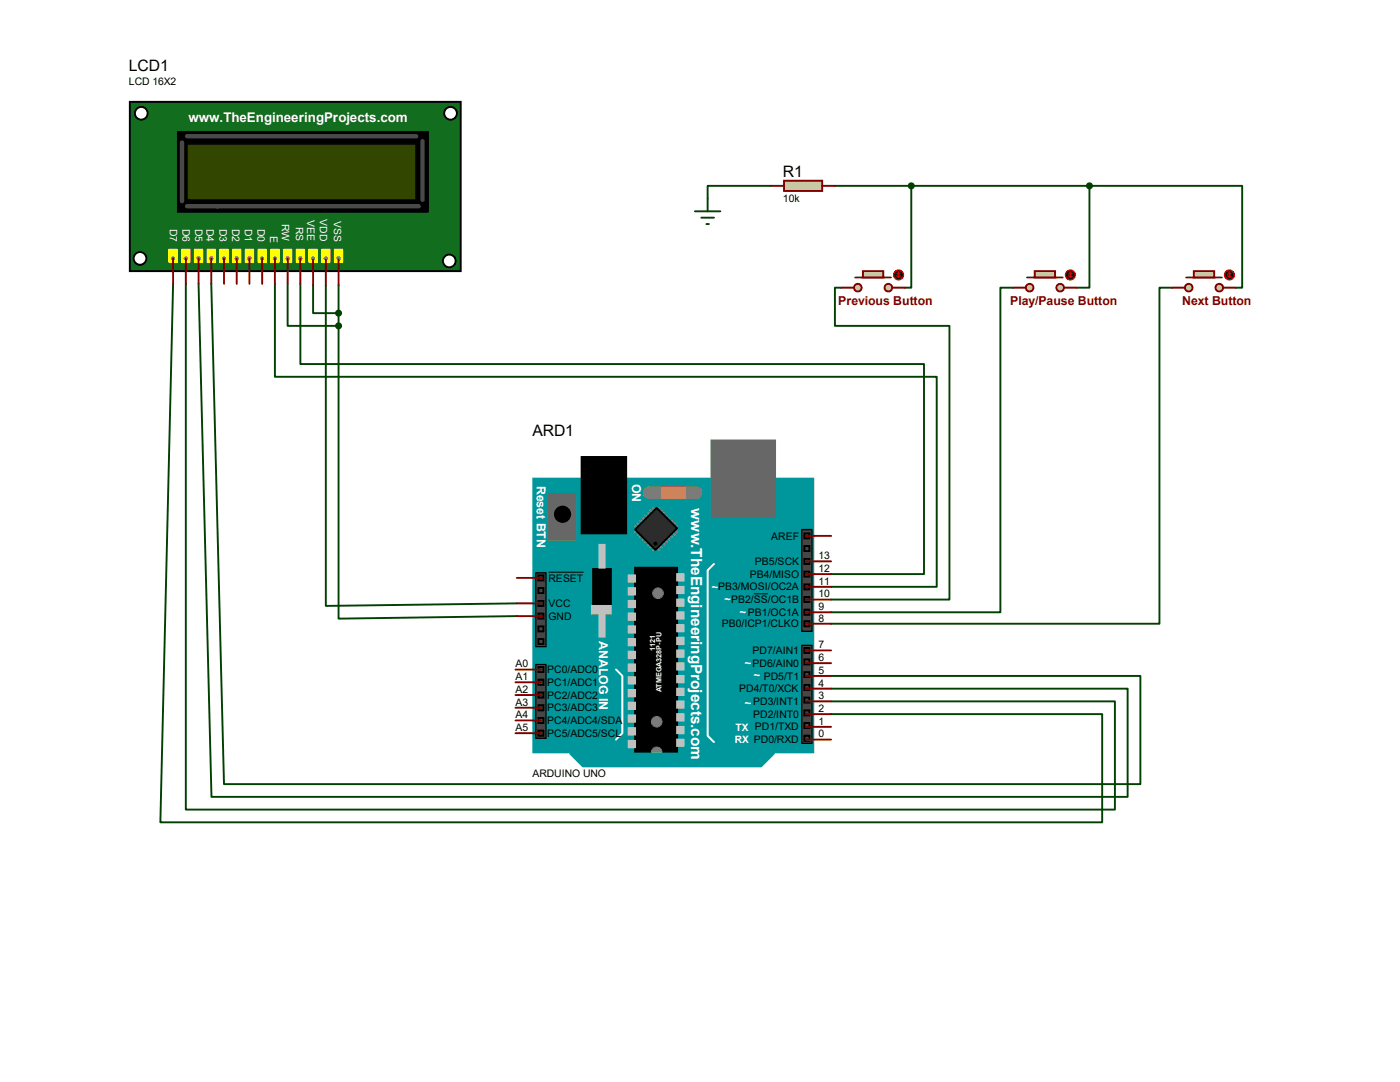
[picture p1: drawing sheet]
<svg xmlns="http://www.w3.org/2000/svg" width="279mm" height="216mm" viewBox="0 0 279 216" stroke-linecap="round" stroke-linejoin="round" font-family="sans-serif">
<g fill="none" stroke="#004000" stroke-width=".38">
<path d="M153.9 37.1h-12.7v2.5M166.6 37.1h50.8M181.9 37.1v20.3h-1.3M217.4 37.1v20.3h-2.5M217.4 37.1h30.5v20.3h-1.3M34.5 56.6l-2.5 107.5h188v-21.6h-54.1M37.1 56.6v104.9h185.4v-21.5h-56.6M39.6 56.6l2.6 102.4h182.8v-21.6h-59.1M42.2 56.6l2.5 99.9h182.9v-21.6h-61.7M54.9 56.6v18.6h132v41.9h-21M57.4 56.6v8.4h10.2M59.9 56.6v16h124.5v42h-18.5"/>
<path d="M62.5 56.9v5.6h5.1M65 56.9v64l38.1-.5M67.6 56.9v8.1M167.9 57.4h-1.3v7.6h22.9v54.6h-23.6M202.2 57.4h-2.6v64.8h-33.7M233.9 57.4h-2.5v67.1h-65.5M67.6 65v58.4l35.5-.5"/>
</g>
<path d="M106.4 95.5h55.9v54.6h-55.9z" fill="#00979c" stroke="#00979c" stroke-width=".38"/>
<g fill="#686767" stroke="#686767" stroke-width=".38">
<path d="M142 87.9h12.7v15.2h-12.7z"/>
<path d="M109.5 98.6h5.3v9.1h-5.3z"/>
</g>
<g fill="#000" stroke="#000" stroke-width=".38">
<path d="M116.1 91.2h8.9v15.2h-8.9zM118.4 113.5h3.5v8.9h-3.5zM126.7 113.3h8.4v36.8h-8.4z"/>
<circle cx="112.3" cy="102.6" r="1.52"/>
</g>
<path d="M142.5 112.5l-1.3 1.3v33l1.3 1.3M122.9 133.6l1.3 1.3v11.4l-1.3 1.3" fill="none" stroke="#fff" stroke-width=".38"/>
<g fill="#c0c0c0" stroke="#c0c0c0" stroke-width=".38">
<path d="M135.1 114.6h1.3v1.2h-1.3z"/>
<path d="M135.1 117.1h1.3v1.3h-1.3z"/>
<path d="M135.1 119.6h1.3v1.3h-1.3z"/>
<path d="M135.1 122.2h1.3v1.2h-1.3z"/>
<path d="M135.1 124.7h1.3v1.3h-1.3z"/>
<path d="M135.1 127.3h1.3v1.2h-1.3z"/>
<path d="M135.1 129.8h1.3v1.3h-1.3z"/>
<path d="M135.1 132.3h1.3v1.3h-1.3z"/>
<path d="M135.1 134.9h1.3v1.2h-1.3z"/>
<path d="M135.1 137.4h1.3v1.3h-1.3z"/>
<path d="M135.1 140h1.3v1.2h-1.3z"/>
<path d="M135.1 142.5h1.3v1.3h-1.3z"/>
<path d="M135.1 145h1.3v1.3h-1.3z"/>
<path d="M135.1 147.6h1.3v1.2h-1.3z"/>
<path d="M125.5 114.8h1.2v1.3h-1.2z"/>
<path d="M125.5 117.3h1.2v1.3h-1.2z"/>
<path d="M125.5 119.9h1.2v1.3h-1.2z"/>
<path d="M125.5 122.4h1.2v1.3h-1.2z"/>
<path d="M125.5 125h1.2v1.2h-1.2z"/>
<path d="M125.5 127.5h1.2v1.3h-1.2z"/>
<path d="M125.5 130h1.2v1.3h-1.2z"/>
<path d="M125.5 132.6h1.2v1.3h-1.2z"/>
<path d="M125.5 135.1h1.2v1.3h-1.2z"/>
<path d="M125.5 137.7h1.2v1.2h-1.2z"/>
<path d="M125.5 140.2h1.2v1.3h-1.2z"/>
<path d="M125.5 142.7h1.2v1.3h-1.2z"/>
<path d="M125.5 145.3h1.2v1.3h-1.2z"/>
<path d="M125.5 147.8h1.2v1.3h-1.2z"/>
<path d="M118.1 120.9h3.8v1.5h-3.8z"/>
<path d="M119.6 108.7h1v4.6h-1z"/>
<path d="M119.6 122.4h1v4.6h-1z"/>
</g>
<path d="M129.5 98.3h9.4" fill="none" stroke="#757575" stroke-width="2.5"/>
<path d="M132.1 97.3h4.6v2h-4.6z" fill="#ff8000" stroke="#ff8000" stroke-width=".38"/>
<g fill="none" stroke="#808080" stroke-width=".42">
<path d="M126.7 104.9l.6 .5M127.3 104.4l.5 .5M127.3 105.7l-.6 .5M127.8 103.9l.5 .5M127.8 106.2l-.5 .5M128.3 103.4l.5 .5M128.3 106.7l-.5 .5M128.8 102.9l.5 .5M128.8 107.2l-.5 .5M129.3 102.4l.5 .5M129.3 107.7l-.5 .5M129.8 101.9l.5 .5"/>
<path d="M129.8 108.2l-.5 .5M130.3 101.3l.5 .6M130.3 108.7l-.5 .5M130.8 109.2l-.5 .5M131.1 109.2l.5 .5M131.6 108.7l.5 .5M131.6 101.3l-.5 .6M132.1 108.2l.5 .5M132.1 101.9l-.5 .5M132.6 107.7l.5 .5M132.6 102.4l-.5 .5M133.1 107.2l.5 .5"/>
<path d="M133.1 102.9l-.5 .5M133.6 106.7l.5 .5M133.6 103.4l-.5 .5M134.1 106.2l.5 .5M134.1 103.9l-.5 .5M134.6 105.7l.5 .5M134.6 104.4l-.5 .5M135.1 104.9l-.5 .5"/>
</g>
<path d="M131.1 101.3l4 4.1-4.3 4.3-4.1-4z" fill="#2c2c2c" stroke="#000" stroke-width=".38"/>
<circle cx="130.8" cy="108.5" r=".3" fill="#000" stroke="#000" stroke-width=".2"/>
<path d="M160 105.7h2.1v20.3h-2.1z" fill="#464646" stroke="#000" stroke-width=".25"/>
<circle cx="131.1" cy="144" r="1.06" fill="#757575" stroke="#757575" stroke-width=".2"/>
<g fill="#464646" stroke="#000" stroke-width=".38">
<path d="M160.5 106.4h1v1h-1z"/>
<path d="M160.5 111.5h1v1h-1z"/>
<path d="M160.5 114h1v1.1h-1z"/>
<path d="M160.5 116.6h1v1h-1z"/>
<path d="M160.5 119.1h1v1h-1z"/>
<path d="M160.5 121.7h1v1h-1z"/>
<path d="M160.5 109h1v1h-1z"/>
<path d="M160.5 124h1v1h-1z"/>
</g>
<g fill="#757575" stroke="#757575" stroke-width=".2">
<circle cx="131.3" cy="118.4" r="1.06"/>
<circle cx="131.1" cy="150.1" r="1.06"/>
</g>
<path d="M113.8 150.4h40.6l-2.5 2.5h-35.6z" fill="#00979c" stroke="#00979c" stroke-width=".38"/>
<g fill="#464646" stroke="#000" stroke-width=".25">
<path d="M106.9 114.3h2.1v14.7h-2.1z"/>
<path d="M160 128.8h2.1v19.5h-2.1z"/>
<path d="M106.9 132.6h2.1v14.7h-2.1z"/>
</g>
<g fill="#464646" stroke="#000" stroke-width=".38">
<path d="M107.4 117.3h1.1v1.1h-1.1z"/>
<path d="M107.4 122.4h1.1v1h-1.1z"/>
<path d="M107.4 127.5h1.1v1h-1.1z"/>
<path d="M107.4 125h1.1v1h-1.1z"/>
<path d="M107.4 119.9h1.1v1h-1.1z"/>
<path d="M107.4 114.8h1.1v1h-1.1z"/>
<path d="M160.5 129.3h1v1h-1z"/>
<path d="M160.5 131.6h1v1h-1z"/>
<path d="M160.5 134.1h1v1h-1z"/>
<path d="M160.5 136.7h1v1h-1z"/>
<path d="M160.5 139.2h1v1h-1z"/>
<path d="M160.5 141.7h1v1h-1z"/>
<path d="M160.5 144.3h1v1h-1z"/>
<path d="M160.5 146.8h1v1h-1z"/>
<path d="M107.4 133.1h1.1v1h-1.1z"/>
<path d="M107.4 135.6h1.1v1.1h-1.1z"/>
<path d="M107.4 138.2h1.1v1h-1.1z"/>
<path d="M107.4 140.7h1.1v1h-1.1z"/>
<path d="M107.4 143.3h1.1v1h-1.1z"/>
<path d="M107.4 145.8h1.1v1h-1.1z"/>
</g>
<g fill="none" stroke="#800000" stroke-width=".38">
<path d="M103.1 115.3h5.1M160.8 119.6h5.1M160.8 117.1h5.1M160.8 114.6h5.1M160.8 112h5.1M160.8 106.9h5.1M102.9 138.7h5M102.9 136.1h5M102.9 133.6h5M103.1 120.4h5.1M103.1 122.9h5.1M160.8 140h5.1"/>
<path d="M160.8 137.4h5.1M160.8 134.9h5.1M160.8 132.3h5.1M160.8 129.8h5.1M160.8 124.5h5.1M160.8 122.2h5.1M102.9 146.3h5M102.9 143.8h5M102.9 141.2h5M160.8 147.6h5.1M160.8 145h5.1M160.8 142.5h5.1"/>
</g>
<path d="M109.5 114.2h7M150.5 118.5h2.7" fill="none" stroke="#000" stroke-width=".2"/>
<g fill="#c8c8aa" stroke="#800000" stroke-width=".38">
<circle cx="177.3" cy="57.4" r=".76"/>
<circle cx="171.2" cy="57.4" r=".76"/>
</g>
<path d="M170.7 55.4h7.1" fill="none" stroke="#800000" stroke-width=".38"/>
<path d="M172.2 54.1h4.1v1.3h-4.1z" fill="#c8c8aa" stroke="#800000" stroke-width=".38"/>
<path d="M167.9 57.4h2.5M178.1 57.4h2.5" fill="none" stroke="#800000" stroke-width=".38"/>
<circle cx="179.3" cy="54.9" r="1.02" fill="#400000" stroke="#f00" stroke-width=".2"/>
<path d="M179.1 55.1l.2 .3M179.3 54.4v1M179.3 54.4l-.2 .2M179.3 54.4l.3 .2M179.6 55.1l-.3 .3" fill="none" stroke="#f00" stroke-width=".2"/>
<g fill="#c8c8aa" stroke="#800000" stroke-width=".38">
<circle cx="211.6" cy="57.4" r=".76"/>
<circle cx="205.5" cy="57.4" r=".76"/>
</g>
<path d="M205 55.4h7.1" fill="none" stroke="#800000" stroke-width=".38"/>
<path d="M206.5 54.1h4.1v1.3h-4.1z" fill="#c8c8aa" stroke="#800000" stroke-width=".38"/>
<path d="M202.2 57.4h2.5M212.3 57.4h2.6" fill="none" stroke="#800000" stroke-width=".38"/>
<circle cx="213.6" cy="54.9" r="1.02" fill="#400000" stroke="#f00" stroke-width=".2"/>
<path d="M213.4 55.1l.2 .3M213.6 54.4v1M213.6 54.4l-.2 .2M213.6 54.4l.3 .2M213.9 55.1l-.3 .3" fill="none" stroke="#f00" stroke-width=".2"/>
<g fill="#c8c8aa" stroke="#800000" stroke-width=".38">
<circle cx="243.3" cy="57.4" r=".76"/>
<circle cx="237.2" cy="57.4" r=".76"/>
</g>
<path d="M236.7 55.4h7.1" fill="none" stroke="#800000" stroke-width=".38"/>
<path d="M238.3 54.1h4v1.3h-4z" fill="#c8c8aa" stroke="#800000" stroke-width=".38"/>
<path d="M233.9 57.4h2.6M244.1 57.4h2.5" fill="none" stroke="#800000" stroke-width=".38"/>
<circle cx="245.4" cy="54.9" r="1.02" fill="#400000" stroke="#f00" stroke-width=".2"/>
<path d="M245.1 55.1l.3 .3M245.4 54.4v1M245.4 54.4l-.3 .2M245.4 54.4l.2 .2M245.6 55.1l-.2 .3" fill="none" stroke="#f00" stroke-width=".2"/>
<path d="M25.9 20.3h66v33.8h-66z" fill="#126d1e" stroke="#000" stroke-width=".38"/>
<path d="M66.8 49.8h1.5v2.5h-1.5z" fill="#ff0" stroke="#ff0" stroke-width=".38"/>
<circle cx="67.6" cy="51.6" r=".25" fill="#494949" stroke="#808080" stroke-width=".38"/>
<path d="M64.3 49.8h1.5v2.5h-1.5z" fill="#ff0" stroke="#ff0" stroke-width=".38"/>
<circle cx="65" cy="51.6" r=".25" fill="#494949" stroke="#808080" stroke-width=".38"/>
<path d="M61.7 49.8h1.5v2.5h-1.5z" fill="#ff0" stroke="#ff0" stroke-width=".38"/>
<circle cx="62.5" cy="51.6" r=".25" fill="#494949" stroke="#808080" stroke-width=".38"/>
<path d="M59.2 49.8h1.5v2.5h-1.5z" fill="#ff0" stroke="#ff0" stroke-width=".38"/>
<circle cx="59.9" cy="51.6" r=".25" fill="#494949" stroke="#808080" stroke-width=".38"/>
<path d="M56.6 49.8h1.6v2.5h-1.6z" fill="#ff0" stroke="#ff0" stroke-width=".38"/>
<circle cx="57.4" cy="51.6" r=".25" fill="#494949" stroke="#808080" stroke-width=".38"/>
<path d="M54.1 49.8h1.5v2.5h-1.5z" fill="#ff0" stroke="#ff0" stroke-width=".38"/>
<circle cx="54.9" cy="51.6" r=".25" fill="#494949" stroke="#808080" stroke-width=".38"/>
<path d="M51.6 49.8h1.5v2.5h-1.5z" fill="#ff0" stroke="#ff0" stroke-width=".38"/>
<circle cx="52.3" cy="51.6" r=".25" fill="#494949" stroke="#808080" stroke-width=".38"/>
<path d="M49 49.8h1.5v2.5h-1.5z" fill="#ff0" stroke="#ff0" stroke-width=".38"/>
<circle cx="49.8" cy="51.6" r=".25" fill="#494949" stroke="#808080" stroke-width=".38"/>
<path d="M46.5 49.8h1.5v2.5h-1.5z" fill="#ff0" stroke="#ff0" stroke-width=".38"/>
<circle cx="47.2" cy="51.6" r=".25" fill="#494949" stroke="#808080" stroke-width=".38"/>
<path d="M43.9 49.8h1.6v2.5h-1.6z" fill="#ff0" stroke="#ff0" stroke-width=".38"/>
<circle cx="44.7" cy="51.6" r=".25" fill="#494949" stroke="#808080" stroke-width=".38"/>
<path d="M41.4 49.8h1.5v2.5h-1.5z" fill="#ff0" stroke="#ff0" stroke-width=".38"/>
<circle cx="42.2" cy="51.6" r=".25" fill="#494949" stroke="#808080" stroke-width=".38"/>
<path d="M38.9 49.8h1.5v2.5h-1.5z" fill="#ff0" stroke="#ff0" stroke-width=".38"/>
<circle cx="39.6" cy="51.6" r=".25" fill="#494949" stroke="#808080" stroke-width=".38"/>
<path d="M36.3 49.8h1.5v2.5h-1.5z" fill="#ff0" stroke="#ff0" stroke-width=".38"/>
<circle cx="37.1" cy="51.6" r=".25" fill="#494949" stroke="#808080" stroke-width=".38"/>
<path d="M33.8 49.8h1.5v2.5h-1.5z" fill="#ff0" stroke="#ff0" stroke-width=".38"/>
<circle cx="34.5" cy="51.6" r=".25" fill="#494949" stroke="#808080" stroke-width=".38"/>
<g fill="#fff" stroke="#000" stroke-width=".38">
<circle cx="89.9" cy="22.6" r="1.27"/>
<circle cx="28.2" cy="22.6" r="1.27"/>
<circle cx="27.9" cy="51.6" r="1.27"/>
<circle cx="89.7" cy="52.1" r="1.27"/>
</g>
<g fill="#000" stroke="#000" stroke-width=".38">
<circle cx="40.9" cy="35.8" r="3.8"/>
<circle cx="57.4" cy="35.8" r="3.8"/>
</g>
<g fill="none" stroke="#000" stroke-width=".38">
<path d="M38.4 38.4v3.8M39.6 39.6v2.6M40.9 39.6v2.6M43.4 34.5h5.1M43.4 37.1h8.9M43.4 26.9v6.4M43.4 38.4h10.2M44.7 35.8h6.4M54.9 38.4v3.8M56.1 39.6v2.6M57.4 39.6v2.6M58.7 38.4l2.5 2.5"/>
<path d="M59.9 26.9v6.4M59.9 37.1h24.2M59.9 38.4h17.8M61.2 35.8h19.1M61.2 34.5h16.5"/>
</g>
<g fill="#494949" stroke="#808080" stroke-width=".38">
<circle cx="53.6" cy="38.4" r=".25"/>
<circle cx="52.3" cy="37.1" r=".25"/>
<circle cx="49.8" cy="35.8" r=".25"/>
<circle cx="48.5" cy="34.5" r=".25"/>
<circle cx="43.4" cy="26.9" r=".25"/>
<circle cx="77.7" cy="34.5" r=".25"/>
<circle cx="80.3" cy="35.8" r=".25"/>
<circle cx="84.1" cy="37.1" r=".25"/>
<circle cx="77.7" cy="38.4" r=".25"/>
<circle cx="61.2" cy="40.9" r=".25"/>
</g>
<path d="M36.6 27.4h47.7v13.7h-47.7z" fill="#656330" stroke="#000" stroke-width="2.5"/>
<path d="M36.3 28.4v11.7M37.3 27.2h45.8" fill="none" stroke="#494949" stroke-width=".89"/>
<path d="M37.3 28.7h45.8v11.2h-45.8z" fill="#324600" stroke="#000" stroke-width=".25"/>
<circle cx="43.4" cy="41.1" r=".25" fill="#494949" stroke="#808080" stroke-width=".38"/>
<path d="M84.3 28.2v11.7M37.3 41.1h46.3" fill="none" stroke="#494949" stroke-width=".89"/>
<g fill="none" stroke="#800000" stroke-width=".38">
<path d="M34.5 51.6v5M37.1 51.6v5M39.6 51.6v5M42.2 51.6v5M44.7 51.6v5M47.2 51.6v5M49.8 51.6v5M52.3 51.6v5M54.9 51.6v5M57.4 51.6v5M59.9 51.6v5M62.5 51.8v5.1"/>
<path d="M65 51.8v5.1M67.6 51.8v5.1"/>
</g>
<path d="M141.2 39.6v2.6M138.7 42.2h5.1M140 43.4h2.5M141 44.7h.5" fill="none" stroke="#004000" stroke-width=".38"/>
<circle cx="217.4" cy="37.1" r=".51" fill="#004000" stroke="#004000" stroke-width=".38"/>
<path d="M156.5 36.1h7.6v2h-7.6z" fill="#c8c8aa" stroke="#800000" stroke-width=".38"/>
<path d="M153.9 37.1h2.6M164.1 37.1h2.5" fill="none" stroke="#800000" stroke-width=".38"/>
<g fill="#004000" stroke="#004000" stroke-width=".38">
<circle cx="181.9" cy="37.1" r=".51"/>
<circle cx="67.6" cy="62.5" r=".51"/>
<circle cx="67.6" cy="65" r=".51"/>
</g>
<g font-size="3.1">
<text x="25.7" y="14.1">LCD1</text>
<text x="156.3" y="35.2">R1</text>
<text x="106.3" y="87">ARD1</text>
</g>
<text font-size="3" fill="#fff" x="137.9" y="101.3" transform="rotate(90 137.9 101.3)">www.TheEngineeringProjects.com</text>
<text font-size="2.7" fill="#fff" x="37.6" y="24.3">www.TheEngineeringProjects.com</text>
<g font-size="2.5" fill="#800000">
<text x="167.3" y="60.8">Previous Button</text>
<text x="201.6" y="60.8">Play/Pause Button</text>
<text x="235.9" y="60.8">Next Button</text>
</g>
<g font-size="2.5" fill="#fff">
<text x="107.1" y="96.9" transform="rotate(90 107.1 96.9)">Reset BTN</text>
<text x="126.2" y="96.5" transform="rotate(90 126.2 96.5)">ON</text>
<text x="119.6" y="128" transform="rotate(90 119.6 128)">ANALOG IN</text>
</g>
<g font-size="2.2" fill="#fff">
<text x="142.1" y="117.9">~PB3/MOSI/OC2A</text>
<text x="144.6" y="120.3">~PB2/SS/OC1B</text>
<text x="147.7" y="123">~PB1/OC1A</text>
<text x="148.7" y="133.1">~PD6/AIN0</text>
<text x="150.5" y="135.4">~ PD5/T1</text>
<text x="148.7" y="141">~PD3/INT1</text>
</g>
<g font-size="2.1">
<text x="25.7" y="17">LCD 16X2</text>
<text x="156.3" y="40.2">10k</text>
<text x="153.9" y="107.7">AREF</text>
<text x="150.7" y="112.7">PB5/SCK</text>
<text x="163.3" y="111.6">13</text>
<text x="109.5" y="116">RESET</text>
<text x="149.6" y="115.3">PB4/MISO</text>
<text x="163.3" y="119.2">10</text>
<text x="163.3" y="116.7">11</text>
<text x="163.3" y="114.1">12</text>
<text x="109.5" y="121.1">VCC</text>
<text x="109.5" y="123.7">GND</text>
<text x="144.1" y="125.2">PB0/ICP1/CLKO</text>
<text x="163.3" y="124">8</text>
<text x="163.3" y="121.8">9</text>
<text x="150.2" y="130.5">PD7/AIN1</text>
<text x="163.3" y="131.9">6</text>
<text x="163.3" y="129.4">7</text>
<text x="102.9" y="135.7">A1</text>
<text x="102.9" y="133.2">A0</text>
<text x="109.2" y="136.9">PC1/ADC1</text>
<text x="109.2" y="134.3">PC0/ADC0</text>
<text x="163.3" y="137">4</text>
<text x="163.3" y="134.5">5</text>
<text x="102.9" y="143.3">A4</text>
<text x="102.9" y="140.8">A3</text>
<text x="102.9" y="138.3">A2</text>
<text x="109.2" y="141.9">PC3/ADC3</text>
<text x="109.2" y="139.4">PC2/ADC2</text>
<text x="147.5" y="138.1">PD4/T0/XCK</text>
<text x="150.3" y="143.2">PD2/INT0</text>
<text x="163.3" y="142.1">2</text>
<text x="163.3" y="139.5">3</text>
<text x="102.9" y="145.9">A5</text>
<text x="109.2" y="147">PC5/ADC5/SCL</text>
<text x="109.2" y="144.5">PC4/ADC4/SDA</text>
<text x="163.3" y="147.2">0</text>
<text x="163.3" y="144.6">1</text>
<text x="106.3" y="155">ARDUINO UNO</text>
</g>
<g font-size="2.1" fill="#fff">
<text x="33.9" y="45.6" transform="rotate(90 33.9 45.6)">D7</text>
<text x="36.4" y="45.6" transform="rotate(90 36.4 45.6)">D6</text>
<text x="38.9" y="45.6" transform="rotate(90 38.9 45.6)">D5</text>
<text x="41.2" y="45.6" transform="rotate(90 41.2 45.6)">D4</text>
<text x="43.8" y="45.6" transform="rotate(90 43.8 45.6)">D3</text>
<text x="46.3" y="45.6" transform="rotate(90 46.3 45.6)">D2</text>
<text x="48.9" y="45.6" transform="rotate(90 48.9 45.6)">D1</text>
<text x="51.4" y="45.6" transform="rotate(90 51.4 45.6)">D0</text>
<text x="53.9" y="47.1" transform="rotate(90 53.9 47.1)">E</text>
<text x="56.2" y="44.7" transform="rotate(90 56.2 44.7)">RW</text>
<text x="59" y="45.3" transform="rotate(90 59 45.3)">RS</text>
<text x="61.3" y="43.9" transform="rotate(90 61.3 43.9)">VEE</text>
<text x="63.8" y="43.8" transform="rotate(90 63.8 43.8)">VDD</text>
<text x="66.6" y="44.2" transform="rotate(90 66.6 44.2)">VSS</text>
</g>
<g font-size="2" fill="#fff">
<text x="146.6" y="148.3">RX PD0/RXD</text>
<text x="146.8" y="145.8">TX PD1/TXD</text>
</g>
<g font-size="1.4" fill="#fff">
<text x="130.8" y="129.8" transform="rotate(-90 130.8 129.8)">1121</text>
<text x="132" y="138" transform="rotate(-90 132 138)">ATMEGA328P-PU</text>
</g>
</svg>
